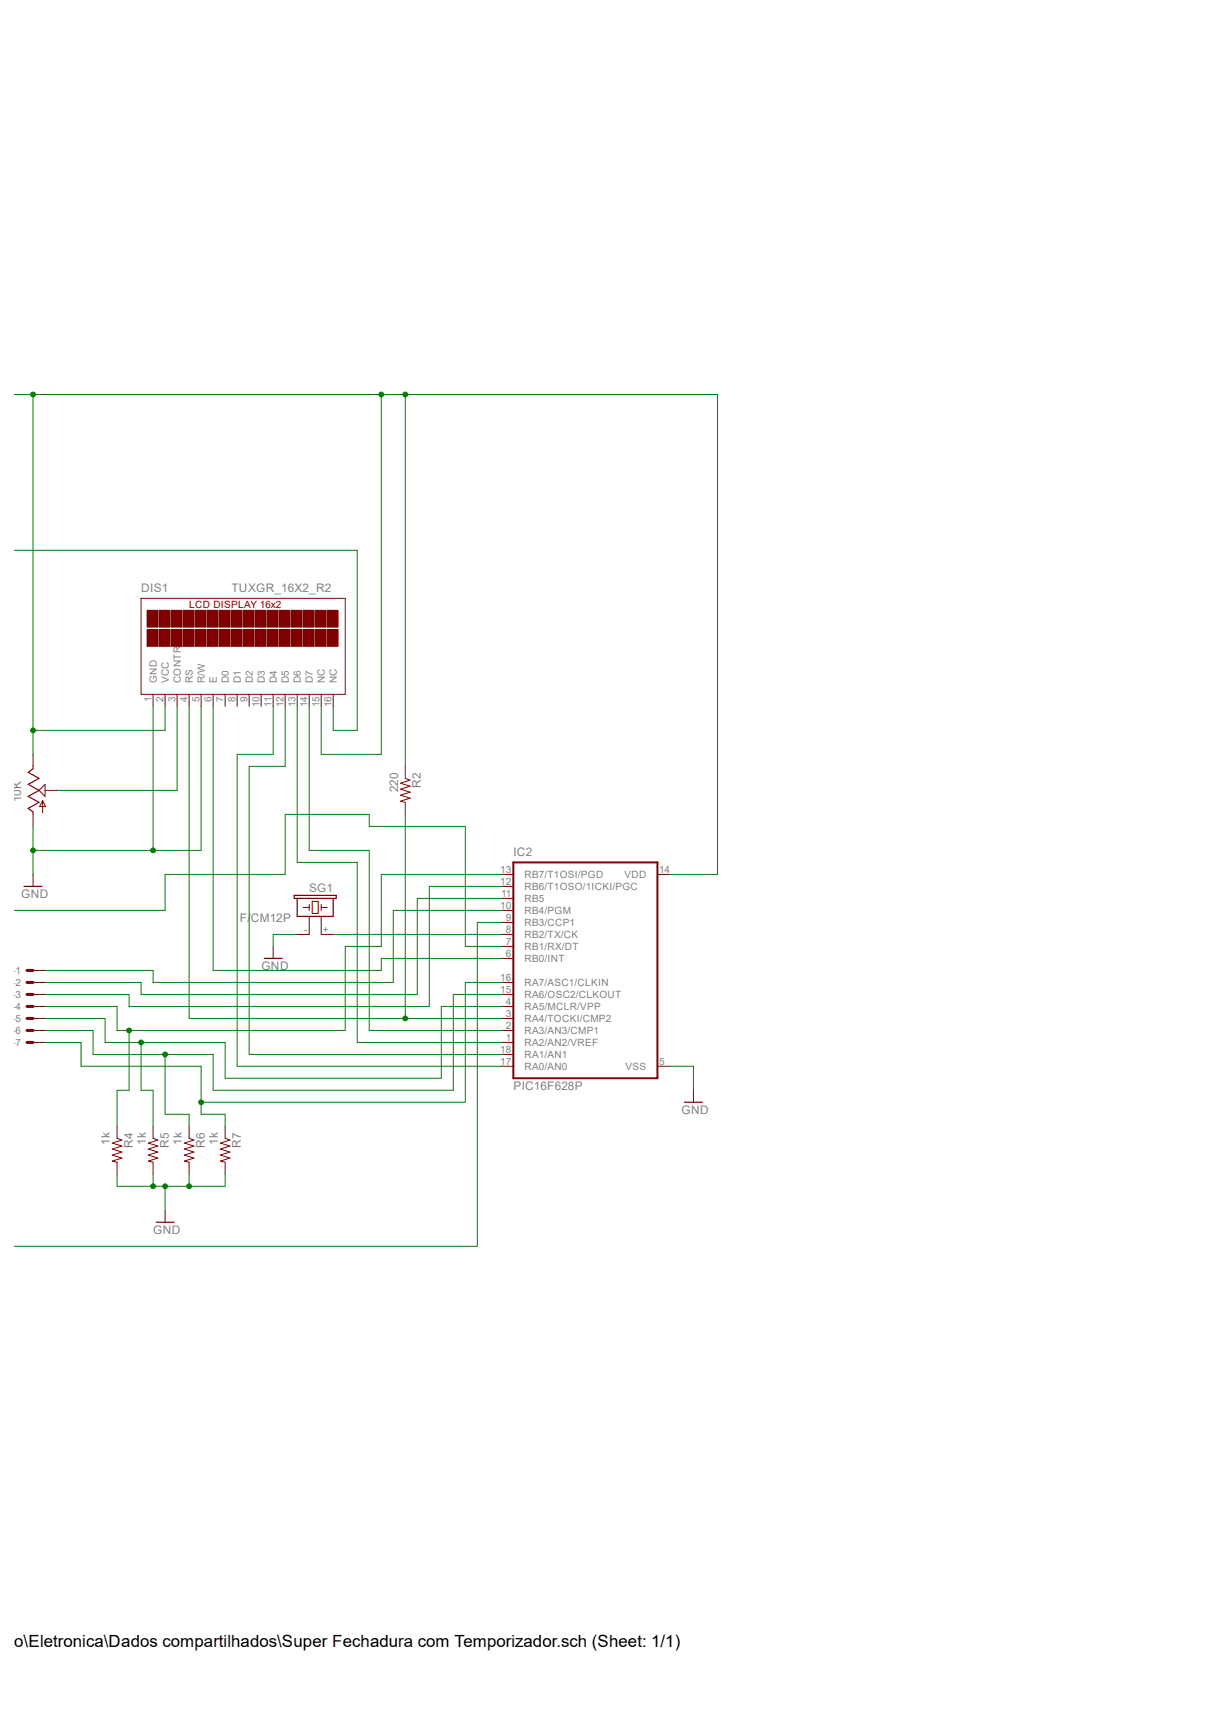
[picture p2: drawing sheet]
<svg xmlns="http://www.w3.org/2000/svg" width="257mm" height="364mm" viewBox="0 0 257 364" stroke-linecap="round" stroke-linejoin="round" font-family="sans-serif">
<path d="M108.6 182.5h30.5v45.7h-30.5z" fill="none" stroke="#800000" stroke-width=".42"/>
<g fill="none" stroke="#800000" stroke-width=".21">
<path d="M29.8 126.6h43.2v20.3h-43.2zM64.1 192h1.3M65.4 193.9v3.8h-2.5M65.4 191.4v1.3M66 190.8h1.3v2.5h-1.3zM67.9 193.9v3.8h2.6M67.9 192h1.3M67.9 191.4v1.3M106 197.7h2.6M106 195.2h2.6M106 192.7h2.6M106 190.1h2.6"/>
<path d="M106 187.6h2.6M106 185h2.6M139.1 185h2.5M57.8 200.3v2.5M106 218.1h2.6M106 202.8h2.6M106 200.3h2.6M106 215.5h2.6M106 213h2.6M106 210.4h2.6M106 207.9h2.6M106 225.6h2.6"/>
<path d="M106 223.1h2.6M106 220.6h2.6M139.1 225.6h2.5M146.7 230.7v2.6"/>
</g>
<path d="M62.2 189.5h8.9v.6h-8.9zM62.9 190.1v3.8h7.6v-3.8M55.9 202.8h3.8M144.8 233.3h3.8" fill="none" stroke="#800000" stroke-width=".25"/>
<path d="M31.1 129.2h2.3v3.5h-2.3z" fill-rule="evenodd" fill="#800000"/>
<path d="M31.1 129.2h2.3v3.5h-2.3z" fill="none" stroke="#800000" stroke-width=".21"/>
<path d="M31.1 133.2h2.3v3.6h-2.3z" fill-rule="evenodd" fill="#800000"/>
<path d="M31.1 133.2h2.3v3.6h-2.3z" fill="none" stroke="#800000" stroke-width=".21"/>
<path d="M33.7 129.2h2.2v3.5h-2.2z" fill-rule="evenodd" fill="#800000"/>
<path d="M33.7 129.2h2.2v3.5h-2.2z" fill="none" stroke="#800000" stroke-width=".21"/>
<path d="M33.7 133.2h2.2v3.6h-2.2z" fill-rule="evenodd" fill="#800000"/>
<path d="M33.7 133.2h2.2v3.6h-2.2z" fill="none" stroke="#800000" stroke-width=".21"/>
<path d="M36.2 129.2h2.3v3.5h-2.3z" fill-rule="evenodd" fill="#800000"/>
<path d="M36.2 129.2h2.3v3.5h-2.3z" fill="none" stroke="#800000" stroke-width=".21"/>
<path d="M36.2 133.2h2.3v3.6h-2.3z" fill-rule="evenodd" fill="#800000"/>
<path d="M36.2 133.2h2.3v3.6h-2.3z" fill="none" stroke="#800000" stroke-width=".21"/>
<path d="M38.7 129.2h2.3v3.5h-2.3z" fill-rule="evenodd" fill="#800000"/>
<path d="M38.7 129.2h2.3v3.5h-2.3z" fill="none" stroke="#800000" stroke-width=".21"/>
<path d="M38.7 133.2h2.3v3.6h-2.3z" fill-rule="evenodd" fill="#800000"/>
<path d="M38.7 133.2h2.3v3.6h-2.3z" fill="none" stroke="#800000" stroke-width=".21"/>
<path d="M41.3 129.2h2.3v3.5h-2.3z" fill-rule="evenodd" fill="#800000"/>
<path d="M41.3 129.2h2.3v3.5h-2.3z" fill="none" stroke="#800000" stroke-width=".21"/>
<path d="M41.3 133.2h2.3v3.6h-2.3z" fill-rule="evenodd" fill="#800000"/>
<path d="M41.3 133.2h2.3v3.6h-2.3z" fill="none" stroke="#800000" stroke-width=".21"/>
<path d="M43.8 129.2h2.3v3.5h-2.3z" fill-rule="evenodd" fill="#800000"/>
<path d="M43.8 129.2h2.3v3.5h-2.3z" fill="none" stroke="#800000" stroke-width=".21"/>
<path d="M43.8 133.2h2.3v3.6h-2.3z" fill-rule="evenodd" fill="#800000"/>
<path d="M43.8 133.2h2.3v3.6h-2.3z" fill="none" stroke="#800000" stroke-width=".21"/>
<path d="M46.4 129.2h2.2v3.5h-2.2z" fill-rule="evenodd" fill="#800000"/>
<path d="M46.4 129.2h2.2v3.5h-2.2z" fill="none" stroke="#800000" stroke-width=".21"/>
<path d="M46.4 133.2h2.2v3.6h-2.2z" fill-rule="evenodd" fill="#800000"/>
<path d="M46.4 133.2h2.2v3.6h-2.2z" fill="none" stroke="#800000" stroke-width=".21"/>
<path d="M48.9 129.2h2.3v3.5h-2.3z" fill-rule="evenodd" fill="#800000"/>
<path d="M48.9 129.2h2.3v3.5h-2.3z" fill="none" stroke="#800000" stroke-width=".21"/>
<path d="M48.9 133.2h2.3v3.6h-2.3z" fill-rule="evenodd" fill="#800000"/>
<path d="M48.9 133.2h2.3v3.6h-2.3z" fill="none" stroke="#800000" stroke-width=".21"/>
<path d="M51.4 129.2h2.3v3.5h-2.3z" fill-rule="evenodd" fill="#800000"/>
<path d="M51.4 129.2h2.3v3.5h-2.3z" fill="none" stroke="#800000" stroke-width=".21"/>
<path d="M51.4 133.2h2.3v3.6h-2.3z" fill-rule="evenodd" fill="#800000"/>
<path d="M51.4 133.2h2.3v3.6h-2.3z" fill="none" stroke="#800000" stroke-width=".21"/>
<path d="M54 129.2h2.3v3.5h-2.3z" fill-rule="evenodd" fill="#800000"/>
<path d="M54 129.2h2.3v3.5h-2.3z" fill="none" stroke="#800000" stroke-width=".21"/>
<path d="M54 133.2h2.3v3.6h-2.3z" fill-rule="evenodd" fill="#800000"/>
<path d="M54 133.2h2.3v3.6h-2.3z" fill="none" stroke="#800000" stroke-width=".21"/>
<path d="M56.5 129.2h2.3v3.5h-2.3z" fill-rule="evenodd" fill="#800000"/>
<path d="M56.5 129.2h2.3v3.5h-2.3z" fill="none" stroke="#800000" stroke-width=".21"/>
<path d="M56.5 133.2h2.3v3.6h-2.3z" fill-rule="evenodd" fill="#800000"/>
<path d="M56.5 133.2h2.3v3.6h-2.3z" fill="none" stroke="#800000" stroke-width=".21"/>
<path d="M59.1 129.2h2.2v3.5h-2.2z" fill-rule="evenodd" fill="#800000"/>
<path d="M59.1 129.2h2.2v3.5h-2.2z" fill="none" stroke="#800000" stroke-width=".21"/>
<path d="M59.1 133.2h2.2v3.6h-2.2z" fill-rule="evenodd" fill="#800000"/>
<path d="M59.1 133.2h2.2v3.6h-2.2z" fill="none" stroke="#800000" stroke-width=".21"/>
<path d="M61.6 129.2h2.3v3.5h-2.3z" fill-rule="evenodd" fill="#800000"/>
<path d="M61.6 129.2h2.3v3.5h-2.3z" fill="none" stroke="#800000" stroke-width=".21"/>
<path d="M61.6 133.2h2.3v3.6h-2.3z" fill-rule="evenodd" fill="#800000"/>
<path d="M61.6 133.2h2.3v3.6h-2.3z" fill="none" stroke="#800000" stroke-width=".21"/>
<path d="M64.1 129.2h2.3v3.5h-2.3z" fill-rule="evenodd" fill="#800000"/>
<path d="M64.1 129.2h2.3v3.5h-2.3z" fill="none" stroke="#800000" stroke-width=".21"/>
<path d="M64.1 133.2h2.3v3.6h-2.3z" fill-rule="evenodd" fill="#800000"/>
<path d="M64.1 133.2h2.3v3.6h-2.3z" fill="none" stroke="#800000" stroke-width=".21"/>
<path d="M66.7 129.2h2.3v3.5h-2.3z" fill-rule="evenodd" fill="#800000"/>
<path d="M66.7 129.2h2.3v3.5h-2.3z" fill="none" stroke="#800000" stroke-width=".21"/>
<path d="M66.7 133.2h2.3v3.6h-2.3z" fill-rule="evenodd" fill="#800000"/>
<path d="M66.7 133.2h2.3v3.6h-2.3z" fill="none" stroke="#800000" stroke-width=".21"/>
<path d="M69.2 129.2h2.3v3.5h-2.3z" fill-rule="evenodd" fill="#800000"/>
<path d="M69.2 129.2h2.3v3.5h-2.3z" fill="none" stroke="#800000" stroke-width=".21"/>
<path d="M69.2 133.2h2.3v3.6h-2.3z" fill-rule="evenodd" fill="#800000"/>
<g fill="none" stroke="#800000" stroke-width=".21">
<path d="M69.2 133.2h2.3v3.6h-2.3zM7 159.6v3.1M32.4 146.9v2.6M34.9 146.9v2.6M37.5 146.9v2.6M40 146.9v2.6M42.5 146.9v2.6M45.1 146.9v2.6M47.6 146.9v2.6M50.2 146.9v2.6M52.7 146.9v2.6M55.2 146.9v2.6"/>
<path d="M57.8 146.9v2.6M60.3 146.9v2.6M62.9 146.9v2.6M65.4 146.9v2.6M67.9 146.9v2.6M70.5 146.9v2.6M7 171.8v3.1M8.3 167.3l1.2-1.3v2.5zM9 169.4v2.6M9 169.4l.7 1.3h-1.3zM9.5 167.3h2.6M85.7 162.2v2.5l1 .4-2 .6 2 .7-2 .6 2 .6-2 .7 2 .6-2 .6 1 .3v2.5"/>
<path d="M7 185v2.6M7 205.4h2.5M7 207.9h2.5M7 210.4h2.5M7 213h2.5M7 215.5h2.5M7 218.1h2.5M7 220.6h2.5M24.8 238.3v2.6l1 .4-2.1 .6 2.1 .6-2.1 .7 2.1 .6-2.1 .6 2.1 .7-2.1 .6 1.1 .3v2.5M32.4 238.3v2.6l1 .4-2 .6 2 .6-2 .7 2 .6-2 .6 2 .7-2 .6 1 .3v2.5M40 238.3v2.6l1 .4-2 .6 2 .6-2 .7 2 .6-2 .6 2 .7-2 .6 1 .3v2.5M47.6 238.3v2.6l1 .4-2 .6 2 .6-2 .7 2 .6-2 .6 2 .7-2 .6 1 .3v2.5"/>
<path d="M34.9 256.1v2.6"/>
</g>
<path d="M7 162.7l-1 .7 2.3 1.3-2.3 1.3 2.3 1.3-2.3 1.2 2.3 1.3-2.3 1.3 1 .7M5.1 187.6h3.8M33 258.7h3.8" fill="none" stroke="#800000" stroke-width=".25"/>
<path d="M5.7 205.4h1.3M5.7 207.9h1.3M5.7 210.4h1.3M5.7 213h1.3M5.7 215.5h1.3M5.7 218.1h1.3M5.7 220.6h1.3" fill="none" stroke="#800000" stroke-width=".64"/>
<path d="M32.4 149.5v30.5M42.5 149.5v30.5h-35.5M7 174.9v10.1M62.9 197.7h-5.1v2.6" fill="none" stroke="#008000" stroke-width=".21"/>
<circle cx="7" cy="180" r=".51" fill="#008000"/>
<circle cx="7" cy="180" r=".51" fill="none" stroke="#008000" stroke-width=".21"/>
<circle cx="32.4" cy="180" r=".51" fill="#008000"/>
<g fill="none" stroke="#008000" stroke-width=".21">
<path d="M141.6 225.6h5.1v5.1M24.8 248.5v2.5h22.8v-2.5M32.4 248.5v2.5M34.9 251v5.1M40 248.5v2.5"/>
<circle cx="32.4" cy="180" r=".51"/>
</g>
<circle cx="32.4" cy="251" r=".51" fill="#008000"/>
<circle cx="32.4" cy="251" r=".51" fill="none" stroke="#008000" stroke-width=".21"/>
<circle cx="34.9" cy="251" r=".51" fill="#008000"/>
<circle cx="34.9" cy="251" r=".51" fill="none" stroke="#008000" stroke-width=".21"/>
<circle cx="40" cy="251" r=".51" fill="#008000"/>
<g fill="none" stroke="#008000" stroke-width=".21">
<path d="M3 83.5h148.8v101.5h-10.2M7 83.5v76.1M80.6 83.5v76.1h-12.7v-10.1M85.7 83.5v78.7M34.9 149.5v5.1h-27.9"/>
<circle cx="40" cy="251" r=".51"/>
</g>
<circle cx="7" cy="154.6" r=".51" fill="#008000"/>
<circle cx="7" cy="154.6" r=".51" fill="none" stroke="#008000" stroke-width=".21"/>
<circle cx="7" cy="83.5" r=".51" fill="#008000"/>
<circle cx="7" cy="83.5" r=".51" fill="none" stroke="#008000" stroke-width=".21"/>
<circle cx="85.7" cy="83.5" r=".51" fill="#008000"/>
<circle cx="85.7" cy="83.5" r=".51" fill="none" stroke="#008000" stroke-width=".21"/>
<circle cx="80.6" cy="83.5" r=".51" fill="#008000"/>
<g fill="none" stroke="#008000" stroke-width=".21">
<path d="M37.5 149.5v17.8h-25.4M40 149.5v66h66M85.7 172.3v43.2M70.5 197.7h35.5"/>
<circle cx="80.6" cy="83.5" r=".51"/>
</g>
<circle cx="85.7" cy="215.5" r=".51" fill="#008000"/>
<g fill="none" stroke="#008000" stroke-width=".21">
<path d="M45.1 149.5v55.9h35.5v-2.6h25.4M57.8 149.5v10.1h-7.6v66h55.8M60.3 149.5v12.7h-7.6v60.9h53.3M62.9 149.5v33h12.7v38.1h30.4M65.4 149.5v30.5h12.7v38.1h27.9M106 192.7h-22.8v15.2h-50.8v-2.5h-22.9M106 185h-25.4v15.3h-7.6v17.8h-48.2v-5.1h-15.3M106 190.1h-17.7v20.3h-58.5v-2.5h-20.3M106 187.6h-15.2v25.4h-63.5v-2.6h-17.8M27.3 218.1v12.6h-2.5v7.6"/>
<circle cx="85.7" cy="215.5" r=".51"/>
</g>
<circle cx="27.3" cy="218.1" r=".51" fill="#008000"/>
<g fill="none" stroke="#008000" stroke-width=".21">
<path d="M106 213h-12.7v15.2h-45.7v-7.6h-25.4v-5.1h-12.7M29.8 220.6v10.1h2.6v7.6"/>
<circle cx="27.3" cy="218.1" r=".51"/>
</g>
<circle cx="29.8" cy="220.6" r=".51" fill="#008000"/>
<g fill="none" stroke="#008000" stroke-width=".21">
<path d="M106 210.4h-10.1v20.3h-50.8v-7.6h-25.4v-5h-10.2M34.9 223.1v12.7h5.1v2.5"/>
<circle cx="29.8" cy="220.6" r=".51"/>
</g>
<circle cx="34.9" cy="223.1" r=".51" fill="#008000"/>
<g fill="none" stroke="#008000" stroke-width=".21">
<path d="M106 207.9h-7.6v25.4h-55.9M9.5 220.6h7.6v5h25.4v10.2h5.1v2.5"/>
<circle cx="34.9" cy="223.1" r=".51"/>
</g>
<circle cx="42.5" cy="233.3" r=".51" fill="#008000"/>
<g fill="none" stroke="#008000" stroke-width=".21">
<path d="M3 116.5h72.6v38.1h-5.1v-5.1M3 192.7h31.9v-7.7h25.4v-12.7h17.8v2.6h20.3v25.4h7.6M106 195.2h-5v68.5h-98"/>
<circle cx="42.5" cy="233.3" r=".51"/>
</g>
<text font-size="3.6" x="-1" y="348.4">deo\Eletronica\Dados compartilhados\Super Fechadura com Temporizador.sch (Sheet: 1/1)</text>
<g font-size="2.5" fill="#808080">
<text x="29.9" y="125.4">DIS1</text>
<text x="48.9" y="125.4">TUXGR_16X2_R2</text>
<text x="84.2" y="167.6" transform="rotate(-90 84.2 167.6)">220</text>
<text x="89" y="166.7" transform="rotate(-90 89 166.7)">R2</text>
<text x="4.4" y="169.8" transform="rotate(-90 4.4 169.8)">10K</text>
<text x="108.6" y="181.2">IC2</text>
<text x="4.5" y="190.1">GND</text>
<text x="65.4" y="188.9">SG1</text>
<text x="50.8" y="195.2">F/CM12P</text>
<text x="55.3" y="205.4">GND</text>
<text x="108.6" y="230.7">PIC16F628P</text>
<text x="144.2" y="235.8">GND</text>
<text x="23.2" y="242.3" transform="rotate(-90 23.2 242.3)">1k</text>
<text x="28.1" y="242.9" transform="rotate(-90 28.1 242.9)">R4</text>
<text x="30.9" y="242.3" transform="rotate(-90 30.9 242.3)">1k</text>
<text x="35.7" y="242.9" transform="rotate(-90 35.7 242.9)">R5</text>
<text x="38.5" y="242.3" transform="rotate(-90 38.5 242.3)">1k</text>
<text x="43.3" y="242.9" transform="rotate(-90 43.3 242.9)">R6</text>
<text x="46.1" y="242.3" transform="rotate(-90 46.1 242.3)">1k</text>
<text x="50.9" y="242.9" transform="rotate(-90 50.9 242.9)">R7</text>
<text x="32.4" y="261.2">GND</text>
</g>
<text font-size="2.1" fill="#800000" x="40" y="128.7">LCD DISPLAY 16x2</text>
<g font-size="2.1" fill="#808080">
<text x="32" y="148.5" transform="rotate(-90 32 148.5)">1</text>
<text x="33.1" y="144.6" transform="rotate(-90 33.1 144.6)">GND</text>
<text x="34.6" y="148.5" transform="rotate(-90 34.6 148.5)">2</text>
<text x="35.7" y="144.6" transform="rotate(-90 35.7 144.6)">VCC</text>
<text x="37.1" y="148.5" transform="rotate(-90 37.1 148.5)">3</text>
<text x="38.2" y="144.6" transform="rotate(-90 38.2 144.6)">CONTR</text>
<text x="39.7" y="148.5" transform="rotate(-90 39.7 148.5)">4</text>
<text x="40.8" y="144.6" transform="rotate(-90 40.8 144.6)">RS</text>
<text x="42.2" y="148.5" transform="rotate(-90 42.2 148.5)">5</text>
<text x="43.3" y="144.6" transform="rotate(-90 43.3 144.6)">R/W</text>
<text x="44.7" y="148.5" transform="rotate(-90 44.7 148.5)">6</text>
<text x="45.8" y="144.6" transform="rotate(-90 45.8 144.6)">E</text>
<text x="47.3" y="148.5" transform="rotate(-90 47.3 148.5)">7</text>
<text x="48.4" y="144.6" transform="rotate(-90 48.4 144.6)">D0</text>
<text x="49.8" y="148.5" transform="rotate(-90 49.8 148.5)">8</text>
<text x="50.9" y="144.6" transform="rotate(-90 50.9 144.6)">D1</text>
<text x="52.4" y="148.5" transform="rotate(-90 52.4 148.5)">9</text>
<text x="53.5" y="144.6" transform="rotate(-90 53.5 144.6)">D2</text>
<text x="54.9" y="149.7" transform="rotate(-90 54.9 149.7)">10</text>
<text x="56" y="144.6" transform="rotate(-90 56 144.6)">D3</text>
<text x="57.4" y="149.5" transform="rotate(-90 57.4 149.5)">11</text>
<text x="58.5" y="144.6" transform="rotate(-90 58.5 144.6)">D4</text>
<text x="60" y="149.7" transform="rotate(-90 60 149.7)">12</text>
<text x="61.1" y="144.6" transform="rotate(-90 61.1 144.6)">D5</text>
<text x="62.5" y="149.7" transform="rotate(-90 62.5 149.7)">13</text>
<text x="63.6" y="144.6" transform="rotate(-90 63.6 144.6)">D6</text>
<text x="65.1" y="149.7" transform="rotate(-90 65.1 149.7)">14</text>
<text x="66.2" y="144.6" transform="rotate(-90 66.2 144.6)">D7</text>
<text x="67.6" y="149.7" transform="rotate(-90 67.6 149.7)">15</text>
<text x="68.7" y="144.6" transform="rotate(-90 68.7 144.6)">NC</text>
<text x="70.1" y="149.7" transform="rotate(-90 70.1 149.7)">16</text>
<text x="71.2" y="144.6" transform="rotate(-90 71.2 144.6)">NC</text>
<text x="105.8" y="184.7">13</text>
<text x="111" y="185.8">RB7/T1OSI/PGD</text>
<text x="132.1" y="185.8">VDD</text>
<text x="139.4" y="184.7">14</text>
<text x="105.8" y="187.2">12</text>
<text x="106" y="189.7">11</text>
<text x="111" y="190.9">RB5</text>
<text x="111" y="188.3">RB6/T1OSO/1ICKI/PGC</text>
<text x="64.3" y="197.4">-</text>
<text x="68.3" y="197.4">+</text>
<text x="105.8" y="192.3">10</text>
<text x="107" y="197.4">8</text>
<text x="107" y="194.8">9</text>
<text x="111" y="196">RB3/CCP1</text>
<text x="111" y="193.4">RB4/PGM</text>
<text x="107" y="202.4">6</text>
<text x="107" y="199.9">7</text>
<text x="111" y="203.6">RB0/INT</text>
<text x="111" y="201">RB1/RX/DT</text>
<text x="111" y="198.5">RB2/TX/CK</text>
<text x="-.1" y="206.1">X1-1</text>
<text x="-.1" y="208.7">X1-2</text>
<text x="105.8" y="207.5">16</text>
<text x="111" y="208.7">RA7/ASC1/CLKIN</text>
<text x="-.1" y="211.2">X1-3</text>
<text x="-.1" y="213.7">X1-4</text>
<text x="105.8" y="210.1">15</text>
<text x="107" y="215.1">3</text>
<text x="107" y="212.6">4</text>
<text x="111" y="213.7">RA5/MCLR/VPP</text>
<text x="111" y="211.2">RA6/OSC2/CLKOUT</text>
<text x="-.1" y="216.3">X1-5</text>
<text x="-.1" y="218.8">X1-6</text>
<text x="-.1" y="221.4">X1-7</text>
<text x="107" y="220.2">1</text>
<text x="107" y="217.7">2</text>
<text x="111" y="221.4">RA2/AN2/VREF</text>
<text x="111" y="218.8">RA3/AN3/CMP1</text>
<text x="111" y="216.3">RA4/TOCKI/CMP2</text>
<text x="105.8" y="225.3">17</text>
<text x="105.8" y="222.8">18</text>
<text x="111" y="226.4">RA0/AN0</text>
<text x="111" y="223.9">RA1/AN1</text>
<text x="132.3" y="226.4">VSS</text>
<text x="139.4" y="225.3">5</text>
</g>
</svg>
